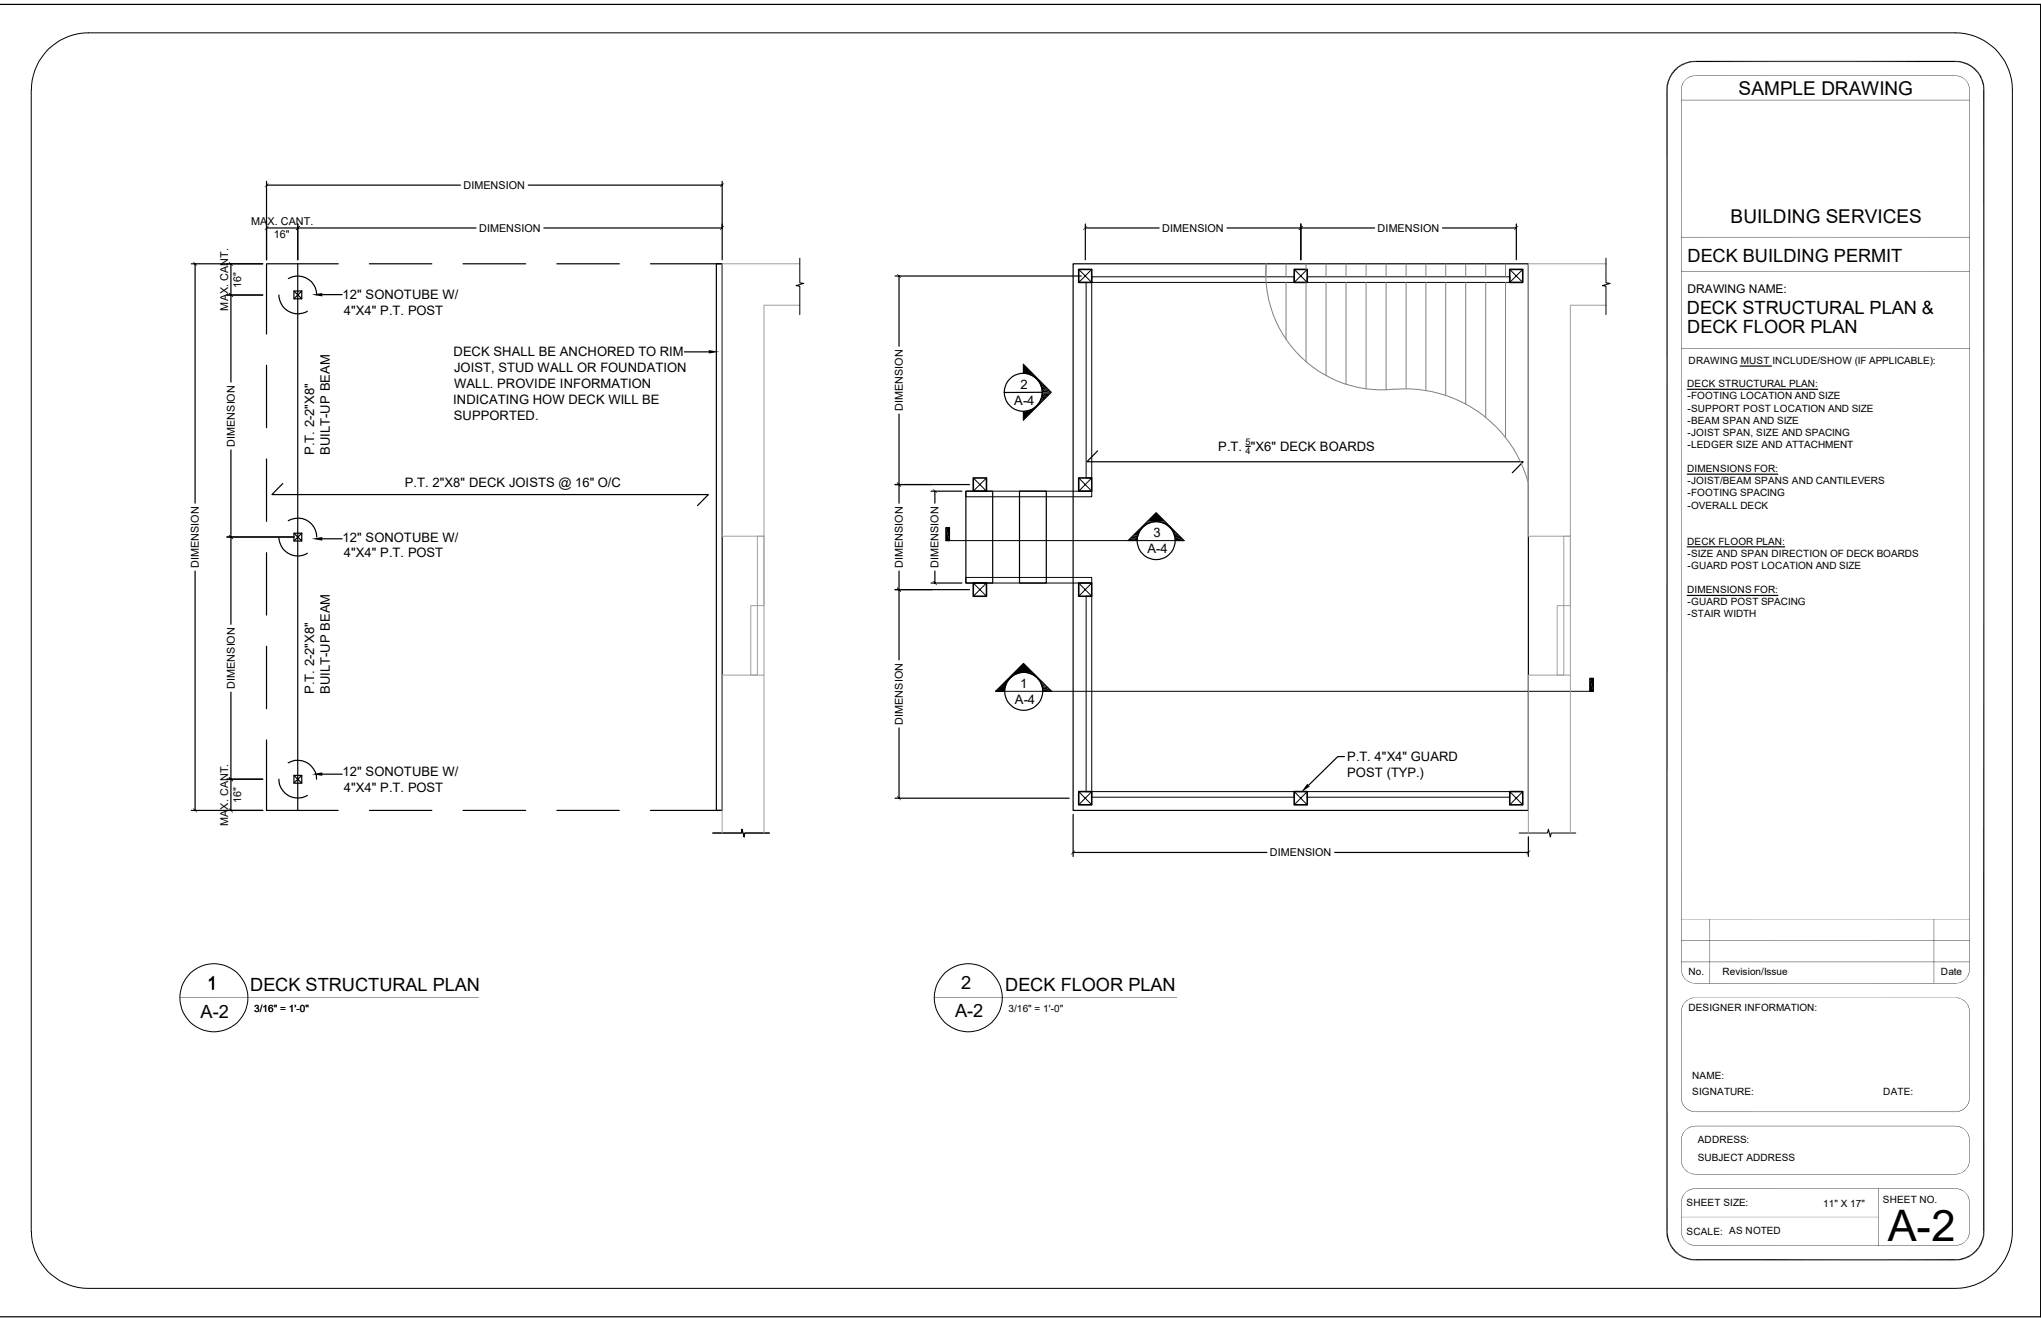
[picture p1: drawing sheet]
<svg xmlns="http://www.w3.org/2000/svg" width="432mm" height="279mm" viewBox="0 0 432 279" stroke-linecap="round" stroke-linejoin="round" font-family="sans-serif">
<g fill="none" stroke="#000" stroke-width=".25">
<path d="M0 .9h431.8M352.7 19v241.4M358.7 13h55M419.7 19v241.4M431.8 .9v277.6h-431.8M431.8 .9v277.6M56.4 38.4v16.5M56.4 39.2h41M111.8 39.2h41M152.8 38.4v16.5M40.5 55.8h15.1M41.3 55.8v50.6"/>
<path d="M48.9 55.8v25M56.4 48.2h44.3M61 58.9a4 4 0 0 1 6 3.5M63 47.4v7.5M63 55.8v115.6M71.5 55.8h-15.1v14.9M78.1 55.8h13.3M98 55.8h13.2M115.1 48.2h37.7M117.8 55.8h13.2M137.6 55.8h15.2M151.6 55.8h1.2v115.6h-1.2z"/>
<path d="M189.4 58.4h39.4M190.2 58.4v14.8M227 55.8h96.3v115.6h-96.3zM229.6 48.2h15.6M229.6 47.4v7.5M259.6 48.2h31.2M275.2 47.4v7.5M305.2 48.2h15.6M320.8 47.4v7.5M55.6 62.4h-7.6M56.4 77.3v13.2M59 62.4a4 4 0 0 0 6 3.4"/>
<path d="M62.2 61.6l1.6 1.6v-1.6M63.8 61.6h-1.6v1.6h1.6M63.8 61.6l-1.6 1.6M68.2 62.3h4.2M144.8 74.4h5.1M368.1 77.4h6.7M48.9 95.2v36.8M56.4 97.1v13.2M190.2 87.6v18.8M220.6 83h-8.2M232.2 95.4l-2.2 2.3h92.2l-2.2 2.3M263.6 94.4h.9"/>
<path d="M357 82.3h27.6M56.4 116.9v13.2M59 113.6a4 4 0 0 0 6 3.4M59.8 102.3l-2.3 2.3h92.4l-2.3 2.3M61 110.2a4 4 0 0 1 6 3.4M62.2 112.8l1.6 1.6v-1.6M62.2 113.6h-14.2M63.8 112.8h-1.6v1.6h1.6M63.8 112.8l-1.6 1.6M68.2 114h4.2M189.4 102.5h15.7M197 103.9h6.5"/>
<path d="M197.8 103.9v2.5M200.1 111.6h.8v2.7h-.8zM204.3 103.9h5.7v19.4h-5.7zM215.7 103.9h5.7v19.4h-5.7zM357 100.3h19.1M357 115.7h20.6M41.3 120.8v50.6M56.4 136.7v13.2M189.4 124.7h15.7M190.2 120.8v18.8M197 123.3h6.5M197.8 120.8v2.5"/>
<path d="M357 125.9h19.1M48.9 146.4v25M56.4 156.5v14.9h15.1M190.2 154v14.8M336.3 143.5h.8v2.7h-.8zM40.5 171.4h15.1M48 164.8h7.6M59 164.8a4 4 0 0 0 6 3.4M61 161.3a4 4 0 0 1 6 3.5M62.2 164h1.6v1.7h-1.6zM62.2 164l1.6 1.7M63.8 164l-1.6 1.6"/>
<path d="M68.2 163.7h4.2M78.1 171.4h13.3M98 171.4h13.2M117.8 171.4h13.2M137.6 171.4h15.2M189.4 168.8h36.8M227 172.3v8.8M284.4 160h-1.4l-6.1 6.1M323.3 177v4.1M227 180.3h41M282.4 180.3h40.9M358.7 266.4h55"/>
<circle cx="216.5" cy="83" r="4"/>
<circle cx="244.6" cy="114.3" r="4"/>
<circle cx="216.6" cy="146.2" r="4"/>
</g>
<g fill="none" stroke="#000" stroke-width=".21">
<path d="M6.6 19v241.4M6.6 19a12 12 0 0 1 12.1-12.1h395a12 12 0 0 1 12 12.1v241.4a12 12 0 0 1-12 12.1h-395a12 12 0 0 1-12.1-12.1M355.7 19v186M358.7 16h55M416.7 19v186M355.7 21.2h61M169.2 54.6v5.2l.9 .1-1.7 .5 .8 .1v6M228.2 57l2.8 2.7M229.8 59.7h1.2v41.4h-1.2zM231 58.5h42.8v1.2h-42.8zM231 57l-2.8 2.7M273.8 57l2.8 2.7"/>
<path d="M276.6 58.5h42.8v1.2h-42.8zM276.6 57l-2.8 2.7M319.4 57l2.8 2.7M322.2 57l-2.8 2.7M339.8 54.6v5.2l.9 .1-1.7 .5 .8 .1v6M355.7 50.2h61M355.7 57.4h61M216.5 77l5.9 6-5.9 5.9v-1.9a4 4 0 0 0 4-4 4 4 0 0 0-4-4zM355.7 73.7h61M200.1 114.3h50.4M204.3 103.9h26.7v1.2h-26.7zM205.9 101.1l2.8 2.8"/>
<path d="M208.7 101.1l-2.8 2.8M228.2 101.1l2.8 2.8M231 101.1l-2.8 2.8M238.6 114.3l6-5.9 5.9 5.9h-1.8a4.1 4.1 0 0 0-4.1-4 4.1 4.1 0 0 0-4.1 4zM242.7 110.3h2.1M204.3 122.1h26.7v1.2h-26.7zM205.9 123.3l2.8 2.8M208.7 123.3l-2.8 2.8M228.2 123.3l2.8 2.8M229.8 126.1h1.2v41.3h-1.2zM231 123.3l-2.8 2.8M210.6 146.2h126.5"/>
<path d="M216.5 140.3l6 5.9h-1.9a4.1 4.1 0 0 0-4-4 4.1 4.1 0 0 0-4.1 4h-1.9zM216.8 142.2h-2.1M150.8 176.2h6l.2-.8 .4 1.6 .2-.8h5.2M228.2 167.4l2.8 2.8M231 167.4h42.8v1.2h-42.8zM231 167.4l-2.8 2.8M273.8 167.4l2.8 2.8M276.6 167.4h42.8v1.2h-42.8zM276.6 167.4l-2.8 2.8M319.4 167.4l2.8 2.8M321.4 176.2h6l.2-.8 .4 1.6 .2-.8h5.2M322.2 167.4l-2.8 2.8"/>
<path d="M355.7 194.4h61M355.7 198.9h61M361.7 194.4v13.6M409.2 194.4v13.6M38.1 211h63.2M197.7 211h51.3M355.7 203.5h61M355.7 214v18.1M358.7 208h55M358.7 211h55M416.7 214v18.1M358.7 238.2h55"/>
<path d="M358.7 235.2h55M355.7 257.4h41.7M355.7 241.2v4.1M355.7 254.4v6M358.7 248.4h55M358.7 251.4h55M397.4 251.4v12.1M416.7 241.2v4.1M416.7 254.4v6M358.7 263.4h55"/>
<circle cx="45.3" cy="211" r="7.2"/>
<circle cx="204.9" cy="211" r="7.2"/>
</g>
<g fill="#000">
<path d="M352.6 18l.3 .1-.3 .9zM352.8 17.1l.3 .1-.5 .8zM352.9 18.1l-.1 .9h-.2zM353.1 17.2l-.2 .9-.3-.1zM353.2 16.2l.2 .1-.6 .8zM353.4 16.3l-.3 .9-.3-.1zM353.7 15.4l.2 .1-.7 .7zM353.2 16.2l.7-.7-.5 .8zM354.3 14.6l.2 .3-.8 .5zM353.7 15.4l.8-.5-.6 .6zM354.3 14.6l.8-.6 .1 .2zM354.3 14.6l.9-.4-.7 .7z"/>
<path d="M355.7 18.3l-.1 .7zM355.8 18.4l-.2 .6zM355.1 14l.8-.5 .1 .3zM355.9 17.7l-.2 .6zM356 17.7l-.2 .7zM355.1 14l.9-.2-.8 .4zM356.3 17.1l-.4 .6zM356.4 17.1l-.5 .6zM356.3 17.1l.5-.4zM355.9 13.5l.9-.3 .1 .2zM355.9 13.5l1-.1-.9 .4zM356.8 16.6l.6-.3z"/>
<path d="M356.8 13.2l1-.3v.3zM356.8 13.2h1l-.9 .2zM357.4 16.3l.7-.2zM358 16h.7zM357.8 12.9h.9v.2zM357.8 12.9l.9 .2-.9 .1zM413.7 16l.6 .1zM413.7 16h.7zM413.7 12.9l.9 .3-.9-.1zM413.7 12.9h1l-.1 .3zM414.4 16l.6 .3zM414.7 12.9l.8 .5-.9-.2z"/>
<path d="M415 16.3l.5 .4zM415 16.3l.6 .3zM414.7 12.9l.9 .3-.1 .2zM415.6 16.6l.4 .5zM416 17.1l.3 .6zM415.6 13.2l.7 .6-.8-.4zM416.1 17.1l.3 .6zM415.6 13.2l.9 .3-.2 .3zM416.3 17.7l.3 .7zM416.6 18.4v.6zM416.4 17.7l.2 .7zM416.6 18.3l.1 .7z"/>
<path d="M416.5 13.5l.7 .7-.9-.4zM416.5 13.5l.8 .5-.1 .2zM417.3 14l.5 .9-.6-.7zM417.3 14l.7 .6-.2 .3zM417.8 14.9l.2-.3 .5 .9zM418 14.6l.7 .8-.2 .1zM418.5 15.5l.2-.1 .2 .9zM418.7 15.4l.5 .8-.3 .1zM418.9 16.3l.3-.1 .1 1zM419.3 17.2l.2-.1v1zM419.2 16.2l.3 .9-.2 .1zM419.5 18.1l.3-.1-.2 1z"/>
<path d="M419.5 17.1l.3 .9-.3 .1zM419.8 18v1h-.2zM56 39.5l.8-.8-.8 .9zM56.8 38.7l.1 .1-.9 .8zM153.1 38.7l-.7 .9-.1-.1zM153.1 38.7l.1 .1-.8 .8zM40.8 55.4l.9 .7v.1zM40.9 55.3l.8 .8-.9-.7zM48.4 55.5l.9 .7-.1 .1zM48.4 55.5l.1-.1 .8 .8zM56.8 47.8l-.8 .9v-.1zM56.8 47.8h.1l-.9 .9z"/>
<path d="M63.4 47.8l-.7 .9-.1-.1zM63.4 47.8h.1l-.8 .9zM153.1 47.8l-.7 .9-.1-.1zM153.1 47.8h.1l-.8 .9zM189.7 58l.9 .7-.1 .1zM189.7 58l.1-.1 .8 .8zM230 47.8l-.8 .9v-.1zM230 47.8l-.8 .9zM275.5 47.8l-.7 .9-.1-.1zM275.5 47.8h.1l-.8 .9zM321.1 47.8l-.7 .9-.1-.1zM321.1 47.8h.1l-.8 .9z"/>
<path d="M48.4 62l.9 .7-.1 .1zM48.5 61.9l.8 .8-.9-.7zM66 62.3l2.2-.3v.7zM149.9 74l2.3 .4-2.3 .4zM216.5 77l1.9 2h-1.9zM216.5 79h1.9zM217 79h1.5zM217.5 79l1 .1zM217.6 79.1h.9zM217.6 79.1l1.2 .3h-.5zM217.6 79.1h.9l.3 .3zM218.3 79.4l.9 .4h-.3z"/>
<path d="M218.3 79.4h.5l.4 .4zM218.9 79.8l.9 .5h-.3zM218.9 79.8h.3l.6 .5zM216.5 87h1.8l-1.8 1.9zM216.5 87h1.8zM217 87h1.4zM217.5 87h.9zM217.6 86.9h.9zM217.6 86.9l.4-.1 .5 .1zM218 86.8h.6l-.1 .1zM218 86.8l.4-.2 .2 .2zM218.4 86.6h.4l-.2 .2z"/>
<path d="M218.4 86.6h.4zM218.5 86.5h.4zM218.7 86.4h.2zM218.7 86.4l.5-.4-.3 .4zM219.2 86h.2l-.5 .4zM219.5 80.3l.9 .6h-.4zM219.5 80.3h.3l.6 .6zM219.8 85.4l-.4 .6h-.2zM219.8 85.4h.2l-.6 .6zM220 80.9l1.1 .8h-.8zM220 80.9h.4l.7 .8zM220.2 84.7l-.2 .7h-.2z"/>
<path d="M220.2 84.7h.5l-.7 .7zM220.3 81.7l1.6 .7h-1.4zM220.3 81.7h.8l.8 .7zM220.4 83.9l.3 .8h-.5zM220.4 83.9h1l-.7 .8zM220.5 82.4l1.9 .6h-1.9zM220.5 82.4h1.4l.5 .6zM220.5 83l1.7 .2h-1.7zM220.5 83h1.9l-.2 .2zM220.5 83.2l.9 .7h-1zM220.5 83.2h1.7l-.8 .7zM48.4 113.2l.9 .8h-.1z"/>
<path d="M48.5 113.2l.8 .8-.9-.8zM66 114l2.2-.4v.7zM189.7 102.1l.9 .8-.1 .1zM189.7 102.1l.1-.1 .8 .9zM197.3 103.5l.9 .7v.1zM197.3 103.5l.1-.1 .8 .8zM200.1 111.6l.8 2.7h-.8zM200.1 111.6h.8v2.7zM238.6 114.3l.5-.5 1.4 .5zM239.1 113.8h1.5l-.1 .5zM239.1 113.8l.5-.4 1 .4zM239.6 113.4h1.1l-.1 .4z"/>
<path d="M239.7 113.3l1 .1zM239.7 113.3h1zM239.7 113.2l1 .1zM240.5 112.5l.2 .7h-1zM240.5 112.5h.5l-.3 .7zM240.5 112.5l.6-.6-.1 .6zM241.1 111.9h.3l-.4 .6zM241.7 111.3l-.3 .6h-.3zM241.7 111.3h.2l-.5 .6zM241.7 111.3l.4-.4-.2 .4zM242.1 110.9h.5l-.7 .4zM242.5 110.5l.1 .4h-.5z"/>
<path d="M242.5 110.5h.7l-.6 .4zM242.7 110.3l.5 .2h-.7zM242.7 110.3h1.3l-.8 .2zM242.7 110.3h1.3zM242.7 110.3l1.9-1.9 1.9 1.9zM244.8 110.3l1.8 .1zM244.8 110.3h1.7l.1 .1zM245.6 110.4l1.2 .3h-.5zM245.6 110.4h1l.2 .3zM246.3 110.7l.9 .3zM246.3 110.7h.5l.4 .3zM247 111l.7 .5z"/>
<path d="M247 111h.2l.5 .5zM247.6 111.5l.7 .6h-.3zM247.6 111.5l.7 .6zM248 112.1l1 .7h-.6zM248 112.1h.3l.7 .7zM248.4 112.8l1.4 .8h-1.2zM248.4 112.8h.6l.8 .8zM248.6 113.6l1.9 .7h-1.8zM248.6 113.6h1.2l.7 .7zM189.7 124.3l.9 .8-.1 .1zM189.7 124.3l.1-.1 .8 .9zM197.3 122.9l.9 .8v.1z"/>
<path d="M197.3 122.9h.1l.8 .8zM210.6 146.2l.5-.4 1.4 .4zM211.1 145.8h1.5l-.1 .4zM211.6 145.2l1 .6h-1.5zM211.6 145.2h1v.6zM211.6 145.2h1zM211.7 145.2h.9zM211.7 145.2h1zM211.7 145.2l.7-.8 .3 .8zM212.4 144.4h.5l-.2 .8zM212.4 144.4l.3 .8h-1zM213.1 143.8l-.2 .6h-.5z"/>
<path d="M213.1 143.8h.3l-.5 .6zM212.4 144.4l.7-.6-.2 .6zM213.1 143.8l.5-.6-.2 .6zM213.6 143.2h.3l-.5 .6zM213.7 143.2l-.3 .6h-.3zM213.7 143.2h.2l-.5 .6zM214.1 142.7l-.2 .5h-.3zM214.1 142.7h.4l-.6 .5zM213.7 143.2l.4-.5-.2 .5zM214.4 142.4l.1 .3h-.4zM214.4 142.4h.8l-.7 .3zM214.4 142.4l.2-.2 .6 .2z"/>
<path d="M214.6 142.2h1.3l-.7 .2zM214.6 142.2l.6 .2h-.8zM214.6 142.2h1.4l-.8 .2zM214.6 142.2h1.3zM214.6 142.2h1.4zM216.5 140.3l1.8 1.9h-3.6zM216.5 140.3l1.9 1.9h-3.7zM216.7 142.2h1.7zM216.8 142.2l1.8 .1zM217.1 142.2l1.3 .1zM217.5 142.3l1.2 .2zM217.5 142.3h.9l.3 .2z"/>
<path d="M217.6 142.3l1.2 .2h-.5zM217.6 142.3h1l.2 .2zM218.2 142.5l.8 .4zM218.2 142.5h.5l.3 .4zM218.3 142.5l.9 .5zM218.3 142.5h.5l.4 .5zM218.9 142.9l.4 .3zM218.9 143l.8 .5zM218.9 143h.3l.5 .5zM219.3 143.2l.2 .2zM219.5 143.5l.8 .6h-.3zM219.5 143.5l.8 .6z"/>
<path d="M220 144.1l.5 .1zM220.1 144.2l.5 .2h-.4zM220.1 144.2h.4l.1 .2zM220.2 144.4l.8 .3h-.7zM220.2 144.4h.4l.4 .3zM220.3 144.7l1.1 .4h-.9zM220.3 144.7h.7l.4 .4zM220.5 145.1l.9 .1zM220.5 145.2h1zM220.5 145.2l1.5 .6h-1.4zM220.5 145.2h1l.5 .6zM220.6 145.8l1.9 .4h-1.9z"/>
<path d="M220.6 145.8h1.4l.5 .4zM220.6 146.2h1.9zM336.3 143.5l.8 2.7h-.8zM336.3 143.5h.8v2.7zM40.8 171l.9 .8v.1zM40.9 170.9l.8 .9-.9-.8zM48.4 171l.9 .8-.1 .1zM48.4 164.4l.9 .8-.1 .1zM48.5 170.9l.8 .9-.9-.8zM48.5 164.3l.8 .9-.9-.8zM66 163.7l2.2-.3v.7zM189.7 168.4l.9 .8-.1 .1z"/>
<path d="M189.7 168.4h.1l.8 .8zM227.4 179.9l-.7 .9-.1-.1zM227.4 179.9l.1 .1-.8 .8zM276.6 165.8l.5 .5-1.8 1.3zM322.9 180.7l.8-.8-.7 .9zM323.7 179.9l.1 .1-.8 .8zM355.6 205l.1 .7zM355.7 205l.1 .7zM355.7 205.7l.2 .6zM355.7 213.4l-.1 .6zM355.8 205.7l.1 .6zM355.8 213.4l-.2 .6z"/>
<path d="M355.9 206.3l.4 .6zM355.9 212.7l-.2 .7zM356 206.2l.3 .7zM356 212.7l-.3 .7zM356.3 206.9l.5 .4zM356.3 212.1l-.4 .6zM356.4 206.8l.4 .5zM356.4 212.2l-.5 .5zM356.8 207.3l.6 .4zM356.8 211.6l-.5 .5zM356.3 212.1l.5-.4zM357.4 207.6l.6 .3z"/>
<path d="M356.8 211.6l.6-.3zM357.4 207.6l.7 .3zM358 207.9l.7 .1zM357.4 211.3l.7-.2zM358.1 207.9l.6 .1zM358 211h.7zM413.7 207.9h.7zM414.3 207.9l.7-.2zM413.7 211l.6 .1zM413.7 211h.7zM415 207.6l.6-.3zM414.4 211l.6 .3z"/>
<path d="M416 206.8l-.5 .5zM415 211.3l.5 .4zM415.5 207.3l.6-.4zM416.3 206.2l-.3 .6zM415.6 211.6l.4 .6zM416.4 206.3l-.3 .6zM416.6 205.7l-.3 .5zM416 212.2l.3 .5zM416.6 205.7l-.2 .6zM416.1 212.1l.3 .6zM416.6 205v.7zM416.3 212.7l.3 .7z"/>
<path d="M416.7 205l-.1 .7zM416.6 213.4v.6zM416.4 212.7l.2 .7zM416.6 213.4l.1 .6zM355.6 232.1l.1 .7zM355.7 232.1v.7zM355.7 232.8l.2 .7zM355.8 232.8l.1 .7zM355.9 239.9l-.2 .6zM355.9 233.5l.4 .6zM356 239.9l-.2 .6zM356 233.4l.3 .7z"/>
<path d="M356.3 239.3l-.4 .6zM356.4 234l.4 .5zM356.4 239.3l-.5 .6zM356.8 238.8l-.5 .5zM356.8 234.4l.6 .5zM356.3 239.3l.5-.5zM356.8 238.8l.6-.4zM357.4 234.8l.6 .3zM356.8 238.8l.6-.3zM357.4 234.8l.7 .2zM357.4 238.4l.7-.1zM358.1 235l.6 .2z"/>
<path d="M358 238.2l.7-.1zM358 238.2h.7zM413.7 235.1h.7zM413.7 238.1l.6 .2zM414.3 235l.7-.1zM413.7 238.1l.7 .1zM414.4 238.2l.6 .3zM415 234.8l.5-.4zM414.4 238.2l.6 .2zM415 234.8l.6-.3zM415 238.4l.5 .4zM416 234l-.5 .4z"/>
<path d="M415 238.4l.6 .4zM415.5 234.4l.6-.3zM415.6 238.8l.4 .5zM416.3 233.4l-.3 .6zM416.4 233.5l-.3 .6zM416 239.3l.3 .6zM416.6 232.8l-.3 .6zM416.1 239.3l.3 .6zM416.6 232.8l-.2 .7zM416.6 232.1v.7zM416.7 232.1l-.1 .7zM355.6 245.3l.1 .7z"/>
<path d="M355.7 240.5l-.1 .7zM355.7 245.3l.1 .7zM355.7 246l.2 .7zM355.7 253.7l-.1 .7zM355.8 240.5l-.2 .7zM355.8 246l.1 .7zM355.8 253.7l-.2 .7zM355.9 246.7l.4 .5zM355.9 253.1l-.2 .6zM356 246.6l.3 .6zM356 253.1l-.2 .6zM356.3 247.2l.5 .5z"/>
<path d="M356.3 252.5l-.4 .6zM356.4 247.2l.4 .5zM356.4 252.5l-.5 .6zM356.8 247.6l.6 .5zM356.3 252.5l.5-.4zM356.8 247.6l.6 .4zM357.4 248.1l.6 .2zM356.8 252l.6-.4zM357.4 248l.7 .2zM356.8 252l.6-.3zM358.1 248.2l.6 .2zM357.4 251.6l.7-.1z"/>
<path d="M358 251.4l.7-.1zM358 251.4h.7zM413.7 248.3h.7zM414.3 248.2l.7-.1zM413.7 251.3l.6 .2zM413.7 251.3l.7 .1zM415 248l.5-.4zM414.4 251.4l.6 .3zM415 248l.6-.3zM414.4 251.4l.6 .2zM416 247.2l-.5 .4zM415 251.6l.5 .5z"/>
<path d="M415.5 247.6l.6-.4zM415 251.6l.6 .4zM416.3 246.6l-.3 .6zM415.6 252l.4 .5zM416.4 246.7l-.3 .5zM416.6 246l-.3 .6zM416 252.5l.3 .6zM416.6 246l-.2 .7zM416.1 252.5l.3 .6zM416.6 245.3v.7zM416.3 239.9l.3 .6zM416.3 253.1l.3 .6z"/>
<path d="M416.7 245.3l-.1 .7zM416.6 240.5v.7zM416.4 239.9l.2 .6zM416.6 253.7v.7zM416.4 253.1l.2 .6zM416.6 240.5l.1 .7zM416.6 253.7l.1 .7zM352.6 260.4h.2l-.2 1zM352.6 261.4h.3l-.1 .9zM352.8 260.4l.1 1h-.3zM352.8 262.3h.3l.1 .9zM352.9 261.4l.2 .9h-.3z"/>
<path d="M353.1 262.3l.3 .8-.2 .1zM353.2 263.2l.2-.1 .3 .9zM353.4 263.1l.5 .8-.2 .1zM353.7 264l.2-.1 .4 .9zM353.9 263.9l.6 .7-.2 .2zM354.3 264.8l.2-.2 .6 .8zM354.5 264.6l.7 .6-.1 .2zM355.2 265.2l.7 .7-.8-.5zM355.2 265.2l.8 .5-.1 .2zM355.6 260.4l.1 .7zM355.7 260.4v.7zM355.7 261.1l.2 .6z"/>
<path d="M355.8 261.1l.1 .6zM356 265.7l.8 .6-.9-.4zM355.9 261.7l.4 .6zM356 265.7l.9 .3-.1 .3zM356 261.7l.3 .6zM356.3 262.3l.5 .5zM356.4 262.3l.4 .5zM356.9 266l.9 .5-1-.2zM356.8 262.8l.6 .4zM356.9 266l.9 .3v.2zM357.4 263.1l.6 .3zM357.4 263.1l.7 .2z"/>
<path d="M357.8 266.3l.9 .3-.9-.1zM357.8 266.3h.9v.3zM358.1 263.3l.6 .2zM413.7 266.3l1 .2-1 .1zM413.7 266.3h.9l.1 .2zM413.7 263.4h.7zM414.3 263.3l.7-.1zM414.6 266.3l.9-.3 .1 .3zM414.6 266.3h1l-.9 .2zM415 263.1l.6-.3zM415.5 266l.8-.3 .2 .2zM416 262.3l-.5 .5z"/>
<path d="M415.5 266l1-.1-.9 .4zM415.5 262.8l.6-.5zM416.3 261.7l-.3 .6zM416.4 261.7l-.3 .6zM416.3 265.7l.9-.5 .1 .2zM416.6 261.1l-.3 .6zM416.6 261.1l-.2 .6zM416.3 265.7l1-.3-.8 .5zM416.6 260.4v.7zM416.7 260.4l-.1 .7zM417.2 265.2l.6-.6 .2 .2zM417.2 265.2l.8-.4-.7 .6z"/>
<path d="M418.5 263.9l.2 .1-.9 .6zM417.8 264.6l.9-.6-.7 .8zM418.9 263.1l.3 .1-.7 .7zM418.5 263.9l.7-.7-.5 .8zM419.3 262.3h.2l-.6 .8zM419.5 262.3l-.3 .9-.3-.1zM419.5 261.4h.3l-.5 .9zM419.8 261.4l-.3 .9h-.2zM419.6 260.4h.2l-.3 1zM419.8 260.4v1h-.3z"/>
</g>
<path d="M169.2 55.8h-16.4v57.6h8.8v-48.8h7.6M339.8 55.8h-16.5v57.6h8.9v-48.8h7.6M160.2 113.4h1.4v14.7h-1.4zM161.6 113.4v29.4M330.8 113.4h1.4v14.7h-1.4zM332.2 113.4v29.4M158.8 128.1h1.4v14.7h-1.4zM329.4 128.1h1.4v14.7h-1.4zM152.8 176.2v-33.4h8.8v33.4M323.3 176.2v-33.4h8.9v33.4" fill="none" stroke="#a0a0a0" stroke-width=".21"/>
<path d="M228.2 57h2.8v2.7h-2.8zM273.8 57h2.8v2.7h-2.8zM319.4 57h2.8v2.7h-2.8zM205.9 101.1h2.8v2.8h-2.8zM228.2 101.1h2.8v2.8h-2.8zM205.9 123.3h2.8v2.8h-2.8zM228.2 123.3h2.8v2.8h-2.8zM228.2 167.4h2.8v2.8h-2.8zM273.8 167.4h2.8v2.8h-2.8zM319.4 167.4h2.8v2.8h-2.8z" fill="none" stroke="#000" stroke-width=".34"/>
<g fill="none" stroke="#808080" stroke-width=".21">
<path d="M267.8 55.8v2.7M267.9 55.8a24.5 24.5 0 0 0 27.2 26.5M272.1 55.8v2.7M272.1 59.7v12.1M276.3 55.8v1.2M276.3 59.7v16.8M280.5 55.8v2.7M280.5 59.7v19.8M284.8 55.8v2.7M284.8 59.7v21.6M289 55.8v2.7M289 59.7v22.6"/>
<path d="M293.2 55.8v2.7M293.2 59.7v22.8M297.5 55.8v2.7M297.5 59.7v22.5M301.7 55.8v2.7M301.7 59.7v22.9M305.9 55.8v2.7M305.9 59.7v23.9M310.1 55.8v2.7M310.1 59.7v25.7M314.3 55.8v2.7M314.3 59.7v28.5"/>
<path d="M318.5 55.8v2.7M318.5 59.7v32.8M295.1 82.3a26.9 26.9 0 0 1 28.2 19.9"/>
</g>
<text font-size="9.2" x="399.4" y="262.4">A-2</text>
<g font-size="4">
<text x="367.8" y="20.1">SAMPLE DRAWING</text>
<text x="366.1" y="47.2">BUILDING SERVICES</text>
</g>
<g font-size="3.9">
<text x="357" y="55.4">DECK BUILDING PERMIT</text>
<text x="356.9" y="66.4">DECK STRUCTURAL PLAN &amp;</text>
<text x="357" y="70.5">DECK FLOOR PLAN</text>
<text x="43.8" y="209.4">1</text>
<text x="52.9" y="209.6">DECK STRUCTURAL PLAN</text>
<text x="203.3" y="209.2">2</text>
<text x="212.6" y="209.6">DECK FLOOR PLAN</text>
<text x="42.4" y="215.3">A-2</text>
<text x="202.1" y="215.2">A-2</text>
</g>
<g font-size="2.8">
<text x="72.5" y="63.3">12&quot; SONOTUBE W/</text>
<text x="72.7" y="66.7">4&quot;X4&quot; P.T. POST</text>
<text x="95.9" y="75.4">DECK SHALL BE ANCHORED TO RIM</text>
<text x="96.1" y="78.7">JOIST, STUD WALL OR FOUNDATION</text>
<text x="96.1" y="82">WALL. PROVIDE INFORMATION</text>
<text x="215.9" y="82.3">2</text>
<text x="95.9" y="85.4">INDICATING HOW DECK WILL BE</text>
<text x="96" y="88.7">SUPPORTED.</text>
<text x="214.6" y="85.7">A-4</text>
<text x="257.7" y="95.4">P.T. &quot;X6&quot; DECK BOARDS</text>
<text x="66.5" y="96.3" transform="rotate(-90 66.5 96.3)">P.T. 2-2&quot;X8&quot;</text>
<text x="69.8" y="96.2" transform="rotate(-90 69.8 96.2)">BUILT-UP BEAM</text>
<text x="85.6" y="103">P.T. 2&quot;X8&quot; DECK JOISTS @ 16&quot; O/C</text>
<text x="244" y="113.6">3</text>
<text x="72.5" y="114.6">12&quot; SONOTUBE W/</text>
<text x="72.7" y="117.9">4&quot;X4&quot; P.T. POST</text>
<text x="242.7" y="117.1">A-4</text>
<text x="66.5" y="146.9" transform="rotate(-90 66.5 146.9)">P.T. 2-2&quot;X8&quot;</text>
<text x="69.8" y="146.9" transform="rotate(-90 69.8 146.9)">BUILT-UP BEAM</text>
<text x="214.7" y="148.9">A-4</text>
<text x="215.8" y="145.5">1</text>
<text x="285" y="161">P.T. 4&quot;X4&quot; GUARD</text>
<text x="72.5" y="164.2">12&quot; SONOTUBE W/</text>
<text x="72.7" y="167.5">4&quot;X4&quot; P.T. POST</text>
<text x="285" y="164.3">POST (TYP.)</text>
</g>
<text font-size="2.5" x="357" y="61.9">DRAWING NAME:</text>
<g font-size="2.3">
<text x="98" y="40">DIMENSION</text>
<text x="53.1" y="47.7">MAX. CANT.</text>
<text x="58" y="50.4">16&quot;</text>
<text x="101.3" y="49">DIMENSION</text>
<text x="245.9" y="49">DIMENSION</text>
<text x="291.5" y="49">DIMENSION</text>
<text x="48.3" y="65.7" transform="rotate(-90 48.3 65.7)">MAX. CANT.</text>
<text x="51.1" y="60.9" transform="rotate(-90 51.1 60.9)">16&quot;</text>
<text x="191" y="87" transform="rotate(-90 191 87)">DIMENSION</text>
<text x="49.7" y="94.5" transform="rotate(-90 49.7 94.5)">DIMENSION</text>
<text x="42.1" y="120.1" transform="rotate(-90 42.1 120.1)">DIMENSION</text>
<text x="191" y="120.1" transform="rotate(-90 191 120.1)">DIMENSION</text>
<text x="198.6" y="120.1" transform="rotate(-90 198.6 120.1)">DIMENSION</text>
<text x="49.7" y="145.7" transform="rotate(-90 49.7 145.7)">DIMENSION</text>
<text x="191" y="153.3" transform="rotate(-90 191 153.3)">DIMENSION</text>
<text x="51.1" y="169.9" transform="rotate(-90 51.1 169.9)">16&quot;</text>
<text x="48.3" y="174.7" transform="rotate(-90 48.3 174.7)">MAX. CANT.</text>
<text x="268.6" y="181.1">DIMENSION</text>
</g>
<g font-size="2.1">
<text x="357.2" y="77">DRAWING MUST INCLUDE/SHOW (IF APPLICABLE):</text>
<text x="357" y="81.9">DECK STRUCTURAL PLAN:</text>
<text x="357" y="84.5">-FOOTING LOCATION AND SIZE</text>
<text x="357" y="87">-SUPPORT POST LOCATION AND SIZE</text>
<text x="357" y="89.6">-BEAM SPAN AND SIZE</text>
<text x="357" y="92.2">-JOIST SPAN, SIZE AND SPACING</text>
<text x="357" y="94.7">-LEDGER SIZE AND ATTACHMENT</text>
<text x="357" y="99.8">DIMENSIONS FOR:</text>
<text x="357" y="102.4">-JOIST/BEAM SPANS AND CANTILEVERS</text>
<text x="357" y="105">-FOOTING SPACING</text>
<text x="357" y="107.6">-OVERALL DECK</text>
<text x="357" y="115.2">DECK FLOOR PLAN:</text>
<text x="357" y="117.8">-SIZE AND SPAN DIRECTION OF DECK BOARDS</text>
<text x="357" y="125.5">DIMENSIONS FOR:</text>
<text x="357" y="120.4">-GUARD POST LOCATION AND SIZE</text>
<text x="357" y="128.1">-GUARD POST SPACING</text>
<text x="357" y="130.6">-STAIR WIDTH</text>
<text x="357.2" y="206.3">No.</text>
<text x="364.4" y="206.3">Revision/Issue</text>
<text x="410.6" y="206.3">Date</text>
<text x="53.8" y="214.1">3/16&quot; = 1'-0&quot;</text>
<text x="213.4" y="214.1">3/16&quot; = 1'-0&quot;</text>
<text x="357.2" y="213.8">DESIGNER INFORMATION:</text>
<text x="358" y="231.6">SIGNATURE:</text>
<text x="358" y="228.2">NAME:</text>
<text x="398.4" y="231.6">DATE:</text>
<text x="359.2" y="241.8">ADDRESS:</text>
<text x="359.2" y="245.6">SUBJECT ADDRESS</text>
<text x="356.8" y="255.1">SHEET SIZE:</text>
<text x="385.7" y="255.3">11&quot; X 17&quot;</text>
<text x="398.4" y="254.4">SHEET NO.</text>
<text x="356.8" y="261.1">SCALE: AS NOTED</text>
</g>
<g font-size="1.9">
<text x="263.5" y="94.2">5</text>
<text x="263.5" y="96.1">4</text>
</g>
</svg>
